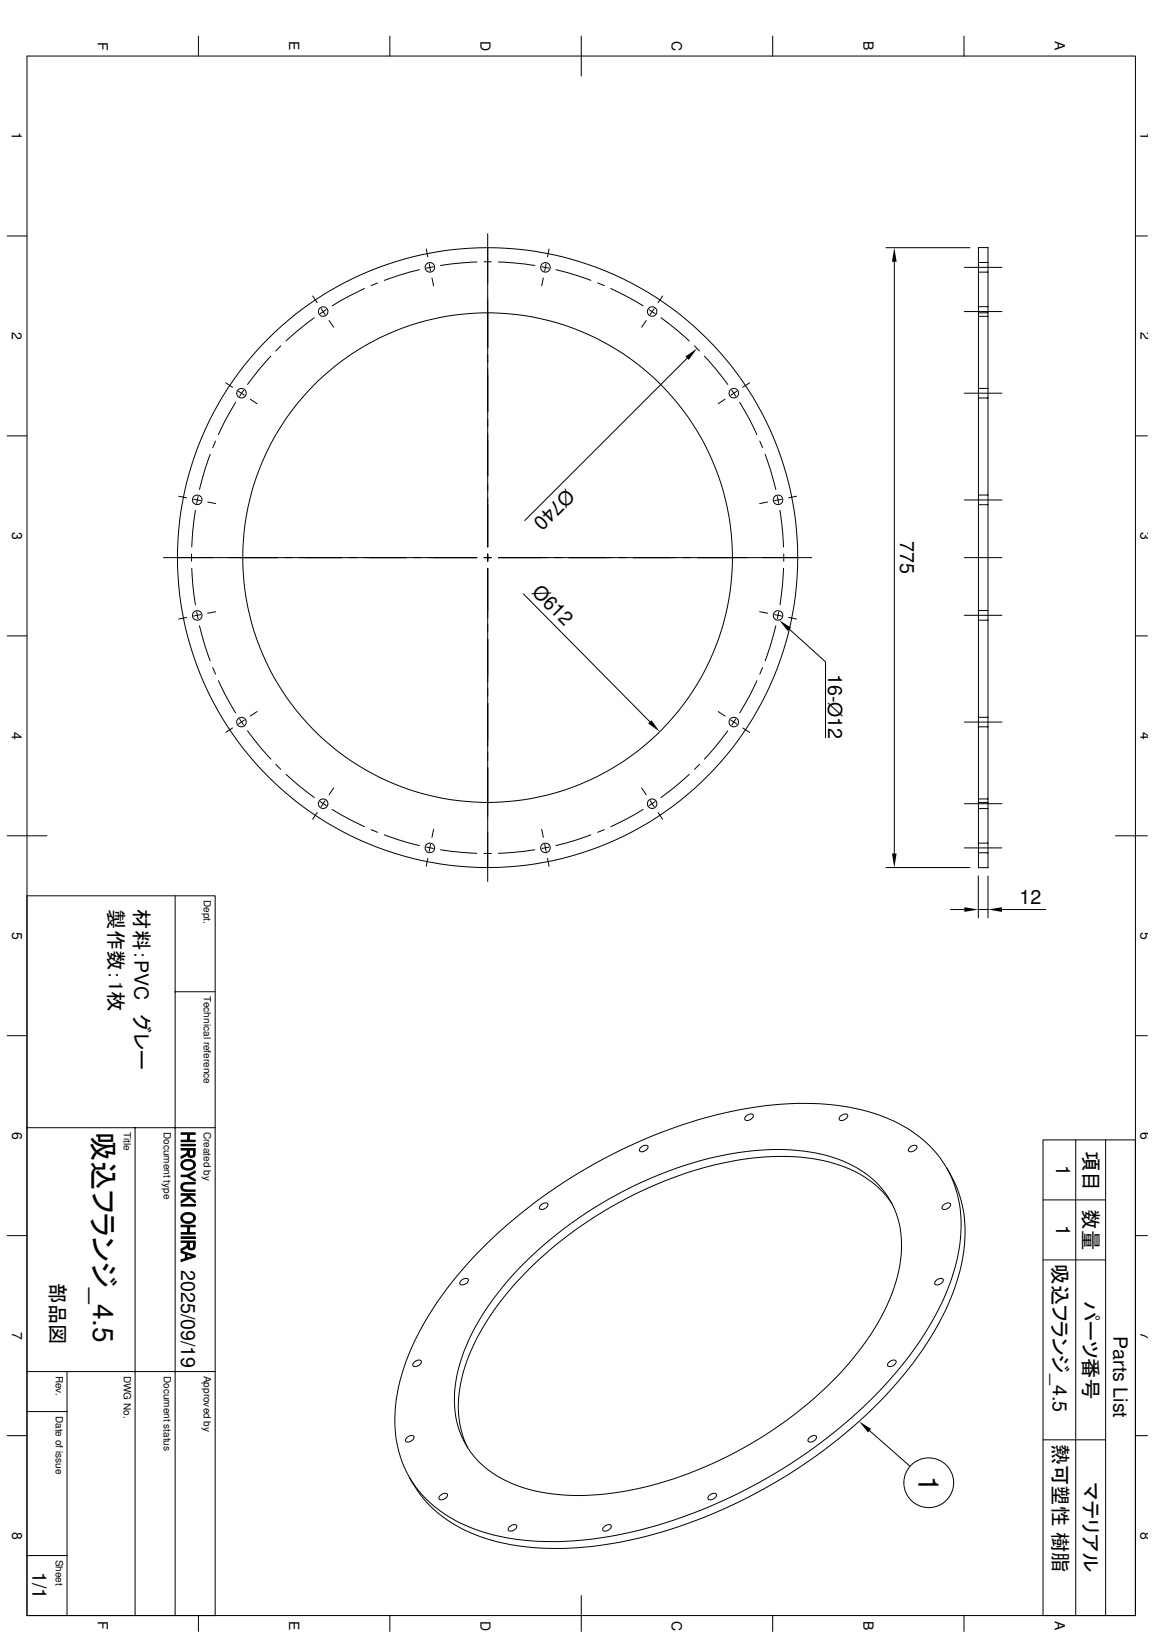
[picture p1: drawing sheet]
<svg xmlns="http://www.w3.org/2000/svg" width="210mm" height="297mm" viewBox="0 0 210 297" stroke-linecap="round" stroke-linejoin="round" font-family="sans-serif">
<g fill="none" stroke="#000" stroke-width=".18">
<path d="M4.9 10.2h201.6v283.8h-201.6zM36.1 6.6v3.6M70.9 6.6v3.6M105.7 6.6v7.2M140.5 6.6v3.6M175.3 6.6v3.6M1.3 42.9h3.6M56.9 53.9l.8 1.2M57.2 57.8l-3.1 2.4-2.1 1.9M58.4 56.2l.7 1.1M59.3 56.4l-1 .7M59.9 58.3l.8 1.3"/>
<path d="M66.3 52.5l-2.5 1.3-3.4 1.9M68.7 51.5l-1.2 .5M76.3 49.1l-3.7 1-2.7 .9M77.5 45.3l.3 1.5M78.1 48l.2 1.3M78.6 50.6l.3 1.4M78.8 48.6l-1.2 .2M86.7 47.7l-2.8 .2-3.8 .4M88.1 47.6h1.2M88.7 42.5v57M90.7 47.7l2.8 .2 3.8 .4M98.6 48.6l1.2 .2"/>
<path d="M98.8 50.6l-.3 1.4M99.3 48l-.2 1.3M99.9 45.3l-.3 1.5M101.1 49.1l3.7 1 2.7 .9M108.7 51.5l1.2 .5M111.1 52.5l2.5 1.3 3.4 1.9M117.5 58.3l-.8 1.3M118.1 56.4l1.1 .7M119 56.2l-.7 1.1M120.2 57.8l3.1 2.4 2.1 1.9M120.5 53.9l-.8 1.2M161.1 45.1h15.3"/>
<path d="M162.7 47.6v107.7M175.4 48.7h6.8M175.4 56.7h6.8M178 45.1h1.7v112.8h-1.7zM178 47.8h1.7M178 49.5h1.7M178 55.8h1.7M178 57.6h1.7M178 56.9h1.7M206.5 42.9h2.2M1.3 79.3h3.6M41.1 69.7l1.2 .8"/>
<path d="M42.9 73.2l-1.9 3.3-1.3 2.6M43.4 71.2l1 .7M44.3 71l-.7 1.1M45.5 72.7l1.3 .8M49.3 64.8l-1.9 2.2-2.4 3M51.1 62.9l-.9 1M125 65.2l-29.6 29.5M126.3 62.9l.9 1M128.1 64.8l1.9 2.2 2.4 3M131.9 72.7l-1.3 .8M133.1 71l.7 1.1M134 71.2l-1.1 .7"/>
<path d="M134.5 73.2l1.9 3.3 1.3 2.6M136.3 69.7l-1.2 .8M175.4 71.6h6.8M178 70.7h1.7M178 72.4h1.7M206.5 79.3h2.2M32.5 90.3l1.5 .3M35.2 90.9l1.3 .2M35.5 92.9l-.4 3.8-.2 2.8M36 90.4l-.2 1.2M37.8 91.4l1.4 .3M38.2 82.7l-.9 2.7-1 3.7"/>
<path d="M39.2 80.3l-.5 1.2M138.2 80.3l.5 1.2M139.2 82.7l.9 2.7 1 3.7M139.6 91.4l-1.4 .3M141.4 90.4l.2 1.2M141.9 92.9l.4 3.8 .2 2.8M142.2 90.9l-1.3 .2M144.9 90.3l-1.5 .3M175.4 91h6.8M178 90.1h1.7M178 91.9h1.7M1.3 115.7h3.6"/>
<path d="M29.7 101.5h57M34 112.4l-1.5 .3M34.8 100.8v1.4M34.9 103.4l.2 2.9 .4 3.8M35.8 111.4l.2 1.2M36.3 113.9l1 3.7 .9 2.7M36.5 111.9l-1.3 .2M39.2 111.3l-1.4 .3M88.1 101.5h1.2M88.7 100.8v1.4M88.7 103.4v57M90.7 101.5h57"/>
<path d="M95.2 108.1l23 23.3M138.2 111.3l1.4 .3M140.9 111.9l1.3 .2M141.1 113.9l-1 3.7-.9 2.7M141.6 111.4l-.2 1.2M142.5 103.4l-.2 2.9-.4 3.8M142.6 100.8v1.4M143.4 112.4l1.5 .3M143.6 114.6l6.6 5.9v13.8M175.4 101.5h6.8M175.4 112h6.8M178 111.1h1.7"/>
<path d="M178 112.9h1.7M206.5 115.7h2.2M38.7 121.5l.5 1.2M39.7 123.9l1.3 2.5 1.9 3.4M42.3 132.5l-1.2 .8M43.6 130.9l.7 1.1M44.4 131.1l-1 .7M45 133l2.4 3 1.9 2.2M46.8 129.5l-1.3 .8M50.2 139.1l.9 .9M127.2 139.1l-.9 .9M130.6 129.5l1.3 .8"/>
<path d="M132.4 133l-2.4 3-1.9 2.2M132.9 131.1l1.1 .7M133.8 130.9l-.7 1.1M135.1 132.5l1.2 .8M137.7 123.9l-1.3 2.5-1.9 3.4M138.7 121.5l-.5 1.2M175.4 131.4h6.8M178 130.6h1.7M178 132.3h1.7M1.3 152.1h7.3M52 140.9l2.1 1.9 3.1 2.4M57.7 147.9l-.8 1.2"/>
<path d="M58.3 145.9l1 .7M59.1 145.7l-.7 1.1M60.4 147.3l3.4 1.9 2.5 1.3M60.7 143.4l-.8 1.3M67.5 151l1.2 .5M69.9 152l2.7 .9 3.7 1M77.6 154.2l1.2 .2M77.8 156.2l-.3 1.5M78.3 153.7l-.2 1.3M78.9 151l-.3 1.4M80.1 154.7l3.8 .4 2.8 .2M88.1 155.3h1.2"/>
<path d="M97.3 154.7l-3.8 .4-2.8 .2M98.5 151l.3 1.4M99.1 153.7l.2 1.3M99.6 156.2l.3 1.5M99.8 154.2l-1.2 .2M107.5 152l-2.7 .9-3.7 1M109.9 151l-1.2 .5M116.7 143.4l.8 1.3M117 147.3l-3.4 1.9-2.5 1.3M118.3 145.7l.7 1.1M119.2 145.9l-1.1 .7M119.7 147.9l.8 1.2"/>
<path d="M125.4 140.9l-2.1 1.9-3.1 2.4M161.1 157.9h15.3M175.4 146.3h6.8M175.4 154.3h6.8M177.9 159.4v7.7M178 145.4h1.7M178 147.2h1.7M178 153.5h1.7M178 155.2h1.7M178 146h1.7M179.7 159.4v7.7M202.9 152.1h5.8"/>
<path d="M4.9 163h34.2v131M31.9 163v131M172.9 165.5h2.5M177.9 165.5h1.8M182.2 165.5h8M1.3 188.5h3.6M31.9 180.5h7.2M206.5 188.5h2.2M4.9 205.3h34.2M24.6 205.3v88.7M32.9 207.5h1.2l.3-1v1h1.1v.3h-2.6zM32.9 206.2h2.6v.3h-1.1l-.3 1v-1h-1.2z"/>
<path d="M32.9 208.3h2.6v.3h-2.6zM32.9 210.5l1-.5 .2-.4v.5l-.1 .2-1.1 .5zM32.9 209h2.6l-.1 1.4-.1 .1-.1-1.2h-.8l-.1 1.2-.2-.4v-.8h-1.2zM32.9 213.9h1.1l1.5 .8v.3l-1.5-.8h-1.1zM32.9 218.6l1.3-.7 .3 .2-1.6 .9zM32.9 217.3h2.6v.3h-2.6zM32.9 219.2h2.6v.3h-2.6zM33.1 215.5l.1-.1v.6a.56 .56 0 0 0 .8 .6h1.5v.2h-1.5a.84 .84 0 0 1-1-.3 .84 .84 0 0 1 .1-1zM33.2 211.3l.7-.3 .7 .1 .7 .3-.1 .6a1.15 1.15 0 0 0-1.8-.4l-.2 .3v.7l-.3-.5v-.4zM33.2 212a1.16 1.16 0 0 0 2 .3l.1-.9 .2 .3v.6l-.4 .5-.5 .1h-.8l-.5-.2zM33.2 215.4l.7-.2h1.6v.3h-1.5a.58 .58 0 0 0-.8 .5zM33.8 217.6h.4l1.3 1v.3z"/>
<path d="M34 213.9l1.5-.8v.3l-1.2 .7zM34.4 209.3v.6a.42 .42 0 0 0 .4 .5 .42 .42 0 0 0 .4-.4l.1 .5-.4 .2-.5-.1zM98.3 219.4a.85 .85 0 0 1 1.4-.2 1.06 1.06 0 0 1-1.6 .8zM116.5 208.9a.85 .85 0 0 1 1.4-.2 1.06 1.06 0 0 1-1.6 .8zM135.7 203.2a.85 .85 0 0 1 1.3-.2 1.06 1.06 0 0 1-1.5 .8zM152.9 203.2a.85 .85 0 0 1 1.3-.2 1.06 1.06 0 0 1-1.5 .8zM162.3 219.1a18.8 18.8 0 0 0-11.5-7.6 44.6 44.6 0 0 0-22.1 .8 73.2 73.2 0 0 0-37.2 23.9 36.5 36.5 0 0 0-7.9 16.7 17.5 17.5 0 0 0 1.5 10.6M165.5 208.9a.85 .85 0 0 1 1.3-.2 1.06 1.06 0 0 1-1.6 .8zM171.6 219.4a.85 .85 0 0 1 1.3-.2 1.06 1.06 0 0 1-1.5 .8zM172.2 212.6l.7 1.2M172.9 213.8a22.5 22.5 0 0 1 2 16.4 50.5 50.5 0 0 1-11.7 21.4 93 93 0 0 1-50.5 29.1 50.8 50.8 0 0 1-24.4-.7 22.8 22.8 0 0 1-13.1-9.9M189.7 218.4h11.4"/>
<path d="M195.7 207.5v86.5M201.1 207.5v86.5M1.3 224.9h3.6M32.9 224.3h1.2l.3-1v1h1.1v.3h-2.6zM32.9 223h2.6v.3h-1.1l-.3 1v-1h-1.2zM32.9 225.1h2.6v.3h-2.6zM32.9 227.3l1-.5 .2-.4v.5l-.2 .3-1 .5zM32.9 225.9h2.6l-.1 1.3-.1 .2-.1-1.3h-.8v1.3l-.3-.4v-.9h-1.2zM32.9 227.7l2.6 .8v.3l-1.5-.5-.3 .8v-.9l-.8-.2zM32.9 229.3l.8-.2 .3-.8v.7l1.2-.4 .3 .2-2.6 .8zM33.1 221.1l.6-.4h1l.6 .3-.1 .7a1.15 1.15 0 0 0-1.8-.4l-.2 .3v.7l-.1-.1a.83 .83 0 0 1 0-1.1zM33.2 221.7l.1 .3 .2 .2 .9 .2a.77 .77 0 0 0 .8-.7l.1-.7 .2 .4v.6l-.4 .4-.7 .3-.6-.1-.5-.2z"/>
<path d="M34.4 226.1v.6a.42 .42 0 0 0 .4 .5 .42 .42 0 0 0 .4-.4l.1 .6-.4 .1-.5-.1zM83.9 233.1a.85 .85 0 0 1 1.3-.2 1.06 1.06 0 0 1-1.5 .8zM87.3 227.6a93.5 93.5 0 0 1 47.4-25.6 50.8 50.8 0 0 1 24.3 .6 22.6 22.6 0 0 1 13.7 10.8 23.8 23.8 0 0 1 .8 17.8 53.5 53.5 0 0 1-12 20.3 92.6 92.6 0 0 1-51.1 28.2 47.8 47.8 0 0 1-23.9-1.3 21.4 21.4 0 0 1-13.3-12.2 25.5 25.5 0 0 1 .2-17.2 57.8 57.8 0 0 1 13.9-21.4zM95.1 230.1a73.4 73.4 0 0 1 38.7-20.2 37.5 37.5 0 0 1 18.9 1.2 16.3 16.3 0 0 1 11 12.4 24.5 24.5 0 0 1-2.9 15.1 57.9 57.9 0 0 1-18.3 20.3 71 71 0 0 1-32.3 13 33.7 33.7 0 0 1-18.1-2.3 16 16 0 0 1-9.3-17.4 36 36 0 0 1 8.6-17.9zM170.2 233.1a.85 .85 0 0 1 1.4-.2 1.06 1.06 0 0 1-1.6 .8zM189.7 229.3h11.4M206.5 224.9h2.2M4.9 256.9h7.3M4.9 249.6h34.2M12.2 249.6v44.4M75.3 247.9a.85 .85 0 0 1 1.3-.1 1.06 1.06 0 0 1-1.5 .8zM161.7 247.9a.85 .85 0 0 1 1.3-.1 1.06 1.06 0 0 1-1.5 .8z"/>
<path d="M1.3 261.3h3.6M74 261.7a.85 .85 0 0 1 1.3-.2 1.06 1.06 0 0 1-1.5 .8zM74.4 268.9l.7 1.2M80.1 272.2a.85 .85 0 0 1 1.3-.1 1.06 1.06 0 0 1-1.5 .7zM92.7 277.9a.85 .85 0 0 1 1.3-.2 1.06 1.06 0 0 1-1.5 .8zM109.9 277.9a.85 .85 0 0 1 1.3-.2 1.06 1.06 0 0 1-1.6 .8zM129 272.2a.85 .85 0 0 1 1.3-.1 1.06 1.06 0 0 1-1.5 .7zM147.2 261.7a.85 .85 0 0 1 1.3-.2 1.06 1.06 0 0 1-1.5 .8zM158.2 260.4l7.3 6.4M189.7 262.1h11.4M206.5 261.3h2.2M4.9 283.1h7.3"/>
<path d="M36.1 294v2.9M70.9 294v2.9M105.7 290.4v6.5M140.5 294v2.9M175.3 294v2.9M189.7 294v-86.5h16.8v86.5"/>
<circle cx="58.8" cy="56.7" r=".87"/>
<circle cx="78.2" cy="48.7" r=".87"/>
<circle cx="99.2" cy="48.7" r=".87"/>
<circle cx="118.6" cy="56.7" r=".87"/>
<circle cx="43.9" cy="71.6" r=".87"/>
<circle cx="133.5" cy="71.6" r=".87"/>
<circle cx="35.9" cy="91" r=".87"/>
<circle cx="141.5" cy="91" r=".87"/>
<circle cx="35.9" cy="112" r=".87"/>
<circle cx="88.7" cy="101.5" r="44.5"/>
<circle cx="88.7" cy="101.5" r="56.4"/>
<circle cx="141.5" cy="112" r=".87"/>
<circle cx="43.9" cy="131.4" r=".87"/>
<circle cx="133.5" cy="131.4" r=".87"/>
<circle cx="58.8" cy="146.3" r=".87"/>
<circle cx="78.2" cy="154.3" r=".87"/>
<circle cx="99.2" cy="154.3" r=".87"/>
<circle cx="118.6" cy="146.3" r=".87"/>
<circle cx="168.9" cy="269.9" r="4.5"/>
</g>
<g fill="#000">
<path d="M162.7 45.1l.4 2.5h-.9zM124.7 64.9l2.1-1.5-1.5 2.1zM141.7 112.9l2.2 1.3-.6 .7zM117.9 131.7l.6-.6 1.5 2.1zM162.2 155.3h.9l-.4 2.6zM175.4 165.1l2.5 .4-2.5 .5zM179.7 165.5l2.5-.4v.9zM156.3 258.7l2.1 1.4-.5 .6z"/>
<path d="M32.9 210.5l1-.5 .2-.4v.5l-.1 .2-1.1 .5z" fill-rule="evenodd"/>
<path d="M32.9 218.6l1.3-.7 .3 .2-1.6 .9z" fill-rule="evenodd"/>
<path d="M34.4 209.3v.6a.42 .42 0 0 0 .4 .5 .42 .42 0 0 0 .4-.4l.1 .5-.4 .2-.5-.1z" fill-rule="evenodd"/>
<path d="M33.2 211.3l.7-.3 .7 .1 .7 .3-.1 .6a1.15 1.15 0 0 0-1.8-.4l-.2 .3v.7l-.3-.5v-.4z" fill-rule="evenodd"/>
<path d="M32.9 207.5h1.2l.3-1v1h1.1v.3h-2.6z" fill-rule="evenodd"/>
<path d="M32.9 206.2h2.6v.3h-1.1l-.3 1v-1h-1.2z" fill-rule="evenodd"/>
<path d="M32.9 209h2.6l-.1 1.4-.1 .1-.1-1.2h-.8l-.1 1.2-.2-.4v-.8h-1.2z" fill-rule="evenodd"/>
<path d="M34 213.9l1.5-.8v.3l-1.2 .7z" fill-rule="evenodd"/>
<path d="M32.9 213.9h1.1l1.5 .8v.3l-1.5-.8h-1.1z" fill-rule="evenodd"/>
<path d="M33.1 215.5l.1-.1v.6a.56 .56 0 0 0 .8 .6h1.5v.2h-1.5a.84 .84 0 0 1-1-.3 .84 .84 0 0 1 .1-1z" fill-rule="evenodd"/>
<path d="M33.2 215.4l.7-.2h1.6v.3h-1.5a.58 .58 0 0 0-.8 .5z" fill-rule="evenodd"/>
<path d="M33.8 217.6h.4l1.3 1v.3z" fill-rule="evenodd"/>
<path d="M32.9 217.3h2.6v.3h-2.6z" fill-rule="evenodd"/>
<path d="M33.2 212a1.16 1.16 0 0 0 2 .3l.1-.9 .2 .3v.6l-.4 .5-.5 .1h-.8l-.5-.2z" fill-rule="evenodd"/>
<path d="M32.9 227.3l1-.5 .2-.4v.5l-.2 .3-1 .5z" fill-rule="evenodd"/>
<path d="M33.1 221.1l.6-.4h1l.6 .3-.1 .7a1.15 1.15 0 0 0-1.8-.4l-.2 .3v.7l-.1-.1a.83 .83 0 0 1 0-1.1z" fill-rule="evenodd"/>
<path d="M34.4 226.1v.6a.42 .42 0 0 0 .4 .5 .42 .42 0 0 0 .4-.4l.1 .6-.4 .1-.5-.1z" fill-rule="evenodd"/>
<path d="M32.9 224.3h1.2l.3-1v1h1.1v.3h-2.6z" fill-rule="evenodd"/>
<path d="M32.9 223h2.6v.3h-1.1l-.3 1v-1h-1.2z" fill-rule="evenodd"/>
<path d="M32.9 225.9h2.6l-.1 1.3-.1 .2-.1-1.3h-.8v1.3l-.3-.4v-.9h-1.2z" fill-rule="evenodd"/>
<path d="M32.9 227.7l2.6 .8v.3l-1.5-.5-.3 .8v-.9l-.8-.2z" fill-rule="evenodd"/>
<path d="M32.9 229.3l.8-.2 .3-.8v.7l1.2-.4 .3 .2-2.6 .8z" fill-rule="evenodd"/>
<path d="M33.2 221.7l.1 .3 .2 .2 .9 .2a.77 .77 0 0 0 .8-.7l.1-.7 .2 .4v.6l-.4 .4-.7 .3-.6-.1-.5-.2z" fill-rule="evenodd"/>
</g>
<path d="M32.9 208.4h2.6M32.9 219.4h2.6M32.9 225.2h2.6" fill="none" stroke="#000" stroke-width=".28"/>
<text font-size="5.3" x="16.9" y="206" transform="rotate(90 16.9 206)">吸込フランジ_4.5</text>
<text font-size="5.1" x="167.1" y="268.6" transform="rotate(90 167.1 268.6)">1</text>
<g font-size="3.7">
<text x="19.8" y="163" transform="rotate(90 19.8 163)">製作数：1枚</text>
<text x="24.5" y="163" transform="rotate(90 24.5 163)">材料：PVC　グレー</text>
<text x="197.1" y="209.5" transform="rotate(90 197.1 209.5)">項目</text>
<text x="197.1" y="220.1" transform="rotate(90 197.1 220.1)">数量</text>
<text x="9.2" y="233.6" transform="rotate(90 9.2 233.6)">部品図</text>
<text x="191.5" y="230.1" transform="rotate(90 191.5 230.1)">吸込フランジ_4.5</text>
<text x="197.1" y="236.7" transform="rotate(90 197.1 236.7)">パーツ番号</text>
<text x="191.5" y="262.9" transform="rotate(90 191.5 262.9)">熱可塑性 樹脂</text>
<text x="197.1" y="269.8" transform="rotate(90 197.1 269.8)">マテリアル</text>
</g>
<g font-size="3.6">
<text x="103" y="88.8" transform="rotate(135 103 88.8)">Ø740</text>
<text x="163.7" y="98.5" transform="rotate(90 163.7 98.5)">775</text>
<text x="96.6" y="107.9" transform="rotate(45 96.6 107.9)">Ø612</text>
<text x="150.7" y="122.6" transform="rotate(90 150.7 122.6)">16-Ø12</text>
<text x="185.4" y="164.5">12</text>
<text x="192.1" y="212.1" transform="rotate(90 192.1 212.1)">1</text>
<text x="192.1" y="223" transform="rotate(90 192.1 223)">1</text>
<text x="32.9" y="231.1" transform="rotate(90 32.9 231.1)">2025/09/19</text>
<text x="202.6" y="243.2" transform="rotate(90 202.6 243.2)">Parts List</text>
<text x="5.9" y="286.1" transform="rotate(90 5.9 286.1)">1/1</text>
</g>
<g font-size="2.5">
<text x="17.8" y="7.6" transform="rotate(90 17.8 7.6)">F</text>
<text x="52.6" y="7.5" transform="rotate(90 52.6 7.5)">E</text>
<text x="87.4" y="7.5" transform="rotate(90 87.4 7.5)">D</text>
<text x="122.2" y="7.5" transform="rotate(90 122.2 7.5)">C</text>
<text x="157" y="7.5" transform="rotate(90 157 7.5)">B</text>
<text x="191.9" y="7.5" transform="rotate(90 191.9 7.5)">A</text>
<text x="2.2" y="24" transform="rotate(90 2.2 24)">1</text>
<text x="207.4" y="24" transform="rotate(90 207.4 24)">1</text>
<text x="2.2" y="60.4" transform="rotate(90 2.2 60.4)">2</text>
<text x="207.4" y="60.4" transform="rotate(90 207.4 60.4)">2</text>
<text x="2.2" y="96.8" transform="rotate(90 2.2 96.8)">3</text>
<text x="207.5" y="96.8" transform="rotate(90 207.5 96.8)">3</text>
<text x="2.2" y="133.2" transform="rotate(90 2.2 133.2)">4</text>
<text x="207.4" y="133.2" transform="rotate(90 207.4 133.2)">4</text>
<text x="2.2" y="169.6" transform="rotate(90 2.2 169.6)">5</text>
<text x="207.5" y="169.6" transform="rotate(90 207.5 169.6)">5</text>
<text x="2.2" y="206" transform="rotate(90 2.2 206)">6</text>
<text x="207.5" y="206" transform="rotate(90 207.5 206)">6</text>
<text x="2.2" y="242.4" transform="rotate(90 2.2 242.4)">7</text>
<text x="207.5" y="242.4" transform="rotate(90 207.5 242.4)">7</text>
<text x="2.2" y="278.8" transform="rotate(90 2.2 278.8)">8</text>
<text x="207.5" y="278.8" transform="rotate(90 207.5 278.8)">8</text>
<text x="17.8" y="295.1" transform="rotate(90 17.8 295.1)">F</text>
<text x="52.6" y="295" transform="rotate(90 52.6 295)">E</text>
<text x="87.4" y="295" transform="rotate(90 87.4 295)">D</text>
<text x="122.2" y="295" transform="rotate(90 122.2 295)">C</text>
<text x="157" y="295" transform="rotate(90 157 295)">B</text>
<text x="191.9" y="295" transform="rotate(90 191.9 295)">A</text>
</g>
<g font-size="1.8">
<text x="37.1" y="163.8" transform="rotate(90 37.1 163.8)">Dept.</text>
<text x="37.1" y="181.2" transform="rotate(90 37.1 181.2)">Technical reference</text>
<text x="22.5" y="206" transform="rotate(90 22.5 206)">Title</text>
<text x="29.8" y="206" transform="rotate(90 29.8 206)">Document type</text>
<text x="37.1" y="206" transform="rotate(90 37.1 206)">Created by</text>
<text x="10.2" y="250.4" transform="rotate(90 10.2 250.4)">Rev.</text>
<text x="22.5" y="250.4" transform="rotate(90 22.5 250.4)">DWG No.</text>
<text x="29.8" y="250.4" transform="rotate(90 29.8 250.4)">Document status</text>
<text x="37.1" y="250.4" transform="rotate(90 37.1 250.4)">Approved by</text>
<text x="10.2" y="257.7" transform="rotate(90 10.2 257.7)">Date of issue</text>
<text x="10.2" y="283.9" transform="rotate(90 10.2 283.9)">Sheet</text>
</g>
</svg>
